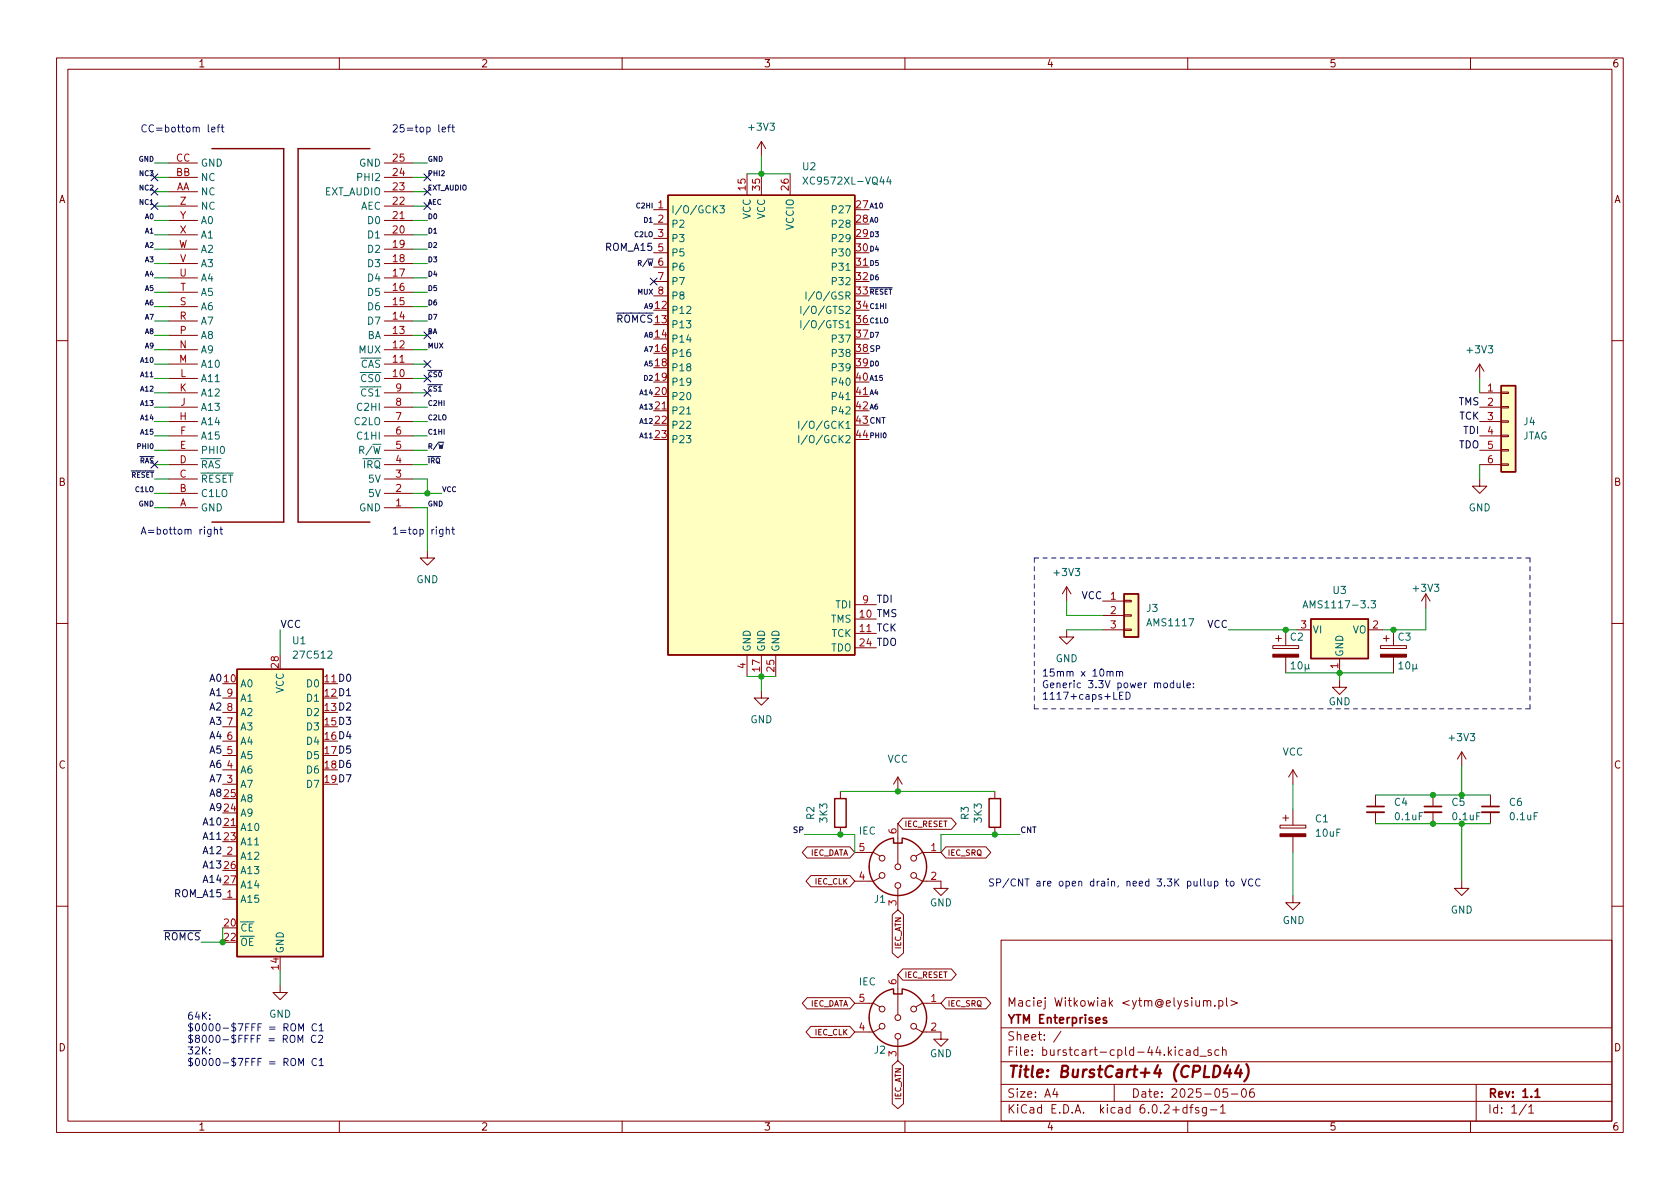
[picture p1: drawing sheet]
<svg xmlns="http://www.w3.org/2000/svg" width="297mm" height="210mm" viewBox="0 0 297 210" stroke-linecap="round" stroke-linejoin="round" font-family="sans-serif">
<g fill="none" stroke="#840000" stroke-width=".18">
<path d="M10 10.2h277v190.1h-277zM12 12.2h273v186.1h-273zM60 10.2v2M110 10.2v2M160 10.2v2M210 10.2v2M260 10.2v2M29.8 39h5.1M29.8 36.4h5.1M29.8 33.9h5.1M29.8 31.4h5.1M29.8 28.8h5.1"/>
<path d="M67.9 39h5.1M67.9 36.4h5.1M67.9 33.9h5.1M67.9 31.4h5.1M67.9 28.8h5.1M115.6 39.6h2.5M115.6 37.1h2.5M132.1 30.7v3.8M134.6 25l-.7 1.3M134.6 25v2.6M134.6 30.7v3.8M134.6 25l.8 1.3"/>
<path d="M139.7 30.7v3.8M29.8 59.3h5.1M29.8 56.8h5.1M29.8 54.2h5.1M29.8 51.7h5.1M29.8 49.1h5.1M29.8 46.6h5.1M29.8 44.1h5.1M29.8 41.5h5.1M67.9 59.3h5.1M67.9 56.8h5.1M67.9 54.2h5.1"/>
<path d="M67.9 51.7h5.1M67.9 49.1h5.1M67.9 46.6h5.1M67.9 44.1h5.1M67.9 41.5h5.1M115.6 42.2h2.5M115.6 47.2h2.5M115.6 44.7h2.5M115.6 49.8h2.5M115.6 52.3h2.5M151.1 47.2h2.6M10 60.2h2"/>
<path d="M29.8 66.9h5.1M29.8 64.4h5.1M29.8 61.8h5.1M29.8 79.6h5.1M29.8 77.1h5.1M29.8 74.5h5.1M29.8 72h5.1M29.8 69.5h5.1M67.9 66.9h5.1M67.9 64.4h5.1M67.9 61.8h5.1M67.9 79.6h5.1"/>
<path d="M67.9 77.1h5.1M67.9 74.5h5.1M67.9 72h5.1M67.9 69.5h5.1M115.6 72.6h2.5M151.1 70.1h2.6M261.6 64.4l-.7 1.3M261.6 64.4v2.5M261.6 64.4l.8 1.3M261.6 79.6h3.8M261.6 77.1h3.8M261.6 74.5h3.8"/>
<path d="M261.6 72h3.8M261.6 69.5h3.8M265.4 79.5h1.3v.3h-1.3zM265.4 77h1.3v.2h-1.3zM265.4 74.4h1.3v.3h-1.3zM265.4 71.9h1.3v.2h-1.3zM265.4 69.3h1.3v.3h-1.3zM285 60.2h2M29.8 89.8h5.1M29.8 87.2h5.1M29.8 84.7h5.1M29.8 82.2h5.1"/>
<path d="M67.9 89.8h5.1M67.9 87.2h5.1M67.9 84.7h5.1M67.9 82.2h5.1M75.6 97.4v1.3h1.2l-1.2 1.2-1.3-1.2h1.3M261.6 84.7v1.3h1.3l-1.3 1.2-1.3-1.2h1.3M261.6 82.2h3.8M265.4 82h1.3v.3h-1.3zM10 110.2h2M132.1 115.8v3.8M134.6 115.8v3.8M137.2 115.8v3.8"/>
<path d="M151.1 109.5h3.8M151.1 112h3.8M151.1 114.5h3.8M151.1 106.9h3.8M188.6 111.4v1.2h1.3l-1.3 1.3-1.3-1.3h1.3M188.6 103.8l-.8 1.2M188.6 103.8v2.5M188.6 103.8l.8 1.2M194.9 106.3h3.9M194.9 108.8h3.9M194.9 111.4h3.9M198.8 111.2h1.2v.3h-1.2z"/>
<path d="M198.8 108.7h1.2v.3h-1.2zM198.8 106.2h1.2v.2h-1.2zM225 114.2h4.6v.5h-4.6zM225.6 112.9h1M226.1 112.4v1M227.3 111.4v2.8M227.3 116.2v2.8M229.2 111.4h2.6M236.9 116.5v2.5M241.9 111.4h2.6M244.1 114.2h4.6v.5h-4.6zM244.6 112.9h1"/>
<path d="M245.1 112.4v1M246.4 111.4v2.8M246.4 116.2v2.8M252.1 105l-.8 1.3M252.1 105v2.6M252.1 105l.8 1.3M285 110.2h2M39.4 138.7h2.5M39.4 136.1h2.5M39.4 133.6h2.5M39.4 131.1h2.5M39.4 128.5h2.5"/>
<path d="M39.4 126h2.5M39.4 123.4h2.5M134.6 122.2v1.2h1.3l-1.3 1.3-1.3-1.3h1.3M148.6 139.9v1.3M158.7 137.4v2.5M158.7 137.4l-.7 1.3M158.7 137.4l.8 1.3M175.9 139.9v1.3M228.6 136.1v2.6M228.6 136.1l-.8 1.3M228.6 136.1l.8 1.3M236.9 120.3v1.2h1.2l-1.2 1.3-1.3-1.3h1.3"/>
<path d="M258.4 133l-.7 1.2M258.4 133v2.5M258.4 133l.8 1.2M39.4 159h2.5M39.4 151.4h2.5M39.4 146.3h2.5M142.7 149.8h7.6l.8 .9-.8 1h-7.6l-.9-1zM143.4 154.8h6.9l.8 1-.8 1h-6.9l-.9-1zM148.6 146.3v1.3M151.1 150.7h3.3l1.2 .7M155.6 155.2l-1.2 .6h-3.3M158.7 145.7v7.1"/>
<path d="M158.7 157.1v3.8M159.6 144.7h8.6l.9 1-.9 1h-8.6l-.9-1zM161.9 155.2l1.2 .6h3.3v1.3h1.2l-1.2 1.3-1.3-1.3h1.3M166.4 150.7h-3.3l-1.2 .7M167.2 149.8h7.1l.9 .9-.9 1h-7.1l-.8-1zM175.9 146.3v1.3M226.3 145.9h4.6v.5h-4.6zM226.8 144.6h1M227.3 144.1v1.1M228.6 158.4v1.2h1.3l-1.3 1.3-1.3-1.3h1.3M228.6 143.1v2.8M228.6 147.9v2.8"/>
<path d="M243.2 140.6v2M243.2 143.6v2.1M253.4 140.6v2M253.4 143.6v2.1M258.4 155.8v1.3h1.3l-1.3 1.3-1.2-1.3h1.2M263.5 140.6v2M263.5 143.6v2.1M10 160.2h2M49.5 174.2v1.3h1.3l-1.3 1.3-1.2-1.3h1.2M142.7 176.4h7.6l.8 1-.8 1h-7.6l-.9-1zM151.1 177.4h3.3l1.2 .6M157.8 161.8l.9-.9 1 .9v6.7l-1 .9-.9-.9z"/>
<path d="M158.7 172.3v7.1M159.6 171.3h8.6l.9 1-.9 1h-8.6l-.9-1zM166.4 177.4h-3.3l-1.2 .6M167.2 176.4h7.1l.9 1-.9 1h-7.1l-.8-1zM177 166.3h108v32h-108zM212.8 177.1l.2-.2 .4 .1v.9M212.8 176.9v1M213.4 177.1l.2-.2 .4 .1 .1 .9M214.8 177.8v.1M215.5 177l.4-.1 .3 .3v.4l-.1 .3h-.6M215.5 176.9v1.5M216.9 176.4v1.3l.2 .2"/>
<path d="M217.6 176.9l1.2 .5-1.2 .4M285 160.2h2M60 198.3v2M110 198.3v2M143.4 181.5h6.9l.8 1-.8 1h-6.9l-.9-1zM155.6 181.9l-1.2 .6h-3.3M157.8 188.4l.9-.8 1 .8v6.8l-1 .9-.9-.9zM158.7 183.8v3.8M160 198.3v2M161.9 181.9l1.2 .6h3.3v1.3h1.2l-1.2 1.2-1.3-1.2h1.3M177 194.8h108M177 191.8h108"/>
<path d="M177 187.8h108M177 181.8h108M186.5 192.5l-.4 1h1M186.9 193v1M187.6 182.4l-1.3 1.9M197 191.8v3M209.1 185.7l-.4-.1-.3 .3v.4l.2 .3h.5M209.8 185.7h.6v.9M209.9 195.9l-.5-.1-.3 .3v.4l.2 .3h.6M209.9 195.3v1.5M210 198.3v2M210.4 195.8h.5"/>
<path d="M210.4 186l-.5 .1a.29 .29 0 0 0-.2 .2 .29 .29 0 0 0 .2 .3h.5M210.9 195.3l-.3 .2v1.3M211.8 185.7l-.4-.1-.3 .3v.4l.1 .3h.6M211.8 185.1v1.5M211.9 195.9l-.3-.1-.2 .2v.3l.5 .1v.4h-.5M212.1 186.8h1.2M213.3 195.8v1.2l-.3 .3h-.4M213.3 195.9l-.4-.1-.3 .3v.4l.1 .3h.6M214 196.3h1.1M214.1 185.7l-.3-.1-.2 .2v.3l.5 .1v.4h-.5M215.5 185.7l-.4-.1-.3 .3v.4l.1 .3h.6M215.8 195.8l.4-.5v1.5"/>
<path d="M215.8 196.8h.8M216.1 185.8l.3-.2 .3 .1 .1 .9M216.1 185.1v1.5M217 192.5h-.7l-.1 .7 .2-.1 .5 .1 .2 .2-.1 .5-.2 .1-.6-.1M217.7 193.5h1.2M219.7 192.6l.2-.1a.81 .81 0 0 1 .5 .7 .81 .81 0 0 1-.3 .8h-.1a.81 .81 0 0 1-.6-.6 .81 .81 0 0 1 .3-.8zM221.6 192.5a.59 .59 0 0 0-.7 .7v.5l.2 .3h.4l.2-.1 .1-.5-.2-.2-.4-.1-.3 .3M260 198.3v2M261 191.8v6.5M269.9 195.3l-1.3 1.9M270.3 195.8l.4-.5v1.5M270.3 196.8h.9"/>
<circle cx="156" cy="154.8" r=".51"/>
<circle cx="156" cy="151.8" r=".51"/>
<circle cx="158.8" cy="156.6" r=".51"/>
<circle cx="158.8" cy="153.3" r=".51"/>
<circle cx="161.5" cy="154.8" r=".51"/>
<circle cx="161.5" cy="151.8" r=".51"/>
<circle cx="156" cy="178.4" r=".51"/>
<circle cx="158.8" cy="180" r=".51"/>
<circle cx="161.5" cy="178.4" r=".51"/>
<circle cx="156" cy="181.5" r=".51"/>
<circle cx="158.8" cy="183.3" r=".51"/>
<circle cx="161.5" cy="181.5" r=".51"/>
</g>
<path d="M241.7 142.6h3M251.8 142.6h3.1M262 142.6h3M195.6 180l-.3-.1-.2 .2v.3l.5 .1v.4h-.5M271.4 193l.4-.5v1.5M271.4 194h.9" fill="none" stroke="#840000" stroke-width=".3"/>
<path d="M217.1 188.4l-.6 1.4h1.2M217.5 189.1l-.2 1.4M219 188.4l-.6 1.4h1.2M219.4 189.1l-.2 1.4M220.4 188.2a2.32 2.32 0 0 1-.4 3" fill="none" stroke="#840000" stroke-width=".4"/>
<g fill="#840000" stroke="#840000" stroke-width=".18">
<path d="M225 115.7h4.6v.5h-4.6z"/>
<path d="M226.3 147.4h4.6v.5h-4.6z"/>
<path d="M244.1 115.7h4.6v.5h-4.6z"/>
</g>
<g fill="none" stroke="#006464" stroke-width=".18">
<path d="M126.3 36.9l.6 .8M126.9 36.4l-.8 .7M127.3 36.4h.8l-.5 .5 .4 .1v.5l-.2 .2-.5-.2M142 31.3l.8 1.3M142.8 31.3l-.8 1.3M157.1 31.2l-.3 .9h.8M157.4 31.7v.9M141.6 54.2v1.2M141.6 56.7v1.3M142.5 51.6v1.3M143.1 54.1l-1.1 1.6M143.1 56.6l-1.1 1.7"/>
<path d="M144 51.6l-1.1 1.6M121.4 73.2h.7M141.2 74.5v1.3M141.2 77v1.3M142.7 74.4l-1 1.7M142.7 77l-1 1.6M228.3 117.4l.3-.4v1.3M228.3 118.3h.7M229.6 117.1l.2-.1a.68 .68 0 0 1 .4 .7 .68 .68 0 0 1-.4 .6l-.2-.1-.1-.4zM230.4 107.5l.4-1.3 .4 1.3M230.5 107.1h.6M230.8 117.5v1.2"/>
<path d="M231.4 118.1l.2 .2M231.4 117.5l-.1 .7-.4 .1-.1-.2M242.4 106.2h.8l-.4 .5 .3 .1v.6l-.1 .1-.6-.1M247.3 117.4l.4-.4v1.3M247.3 118.3h.8M248.7 117.1l.1-.1a.68 .68 0 0 1 .5 .7 .68 .68 0 0 1-.5 .6l-.1-.1-.2-.4zM249.8 117.5v1.2M250.4 118.1l.2 .2M250.4 117.5v.7l-.4 .1-.2-.2"/>
</g>
<g fill="none" stroke="#840000" stroke-width=".25">
<path d="M37.5 26.3h12.7v66h-12.7M65.4 26.3h-12.7v66h12.7M118.1 34.5h33v81.3h-33zM265.4 68.2h2.6v15.2h-2.6zM41.9 118.4h15.2v50.8h-15.2zM198.8 105h2.5v7.6h-2.5zM231.8 109.5h10.1v7h-10.1zM147.6 141.2h2v5.1h-2zM158 148.2a5.1 5.1 0 0 0-3.5 7.8 5.1 5.1 0 0 0 8.5 0 5.1 5.1 0 0 0-3.5-7.8M158 148.3v.8h1.5v-.8M174.9 141.2h2v5.1h-2zM158 174.9a5.1 5.1 0 0 0-3.5 7.8 5.1 5.1 0 0 0 8.5 0 5.1 5.1 0 0 0-3.5-7.8"/>
<path d="M158 175v.8h1.5v-.8"/>
</g>
<path d="M241.7 143.6h3M251.8 143.6h3.1M262 143.6h3" fill="none" stroke="#840000" stroke-width=".33"/>
<g fill="#ffffc2" stroke="#ffffc2" stroke-width=".18">
<path d="M198.8 105h2.5v7.6h-2.5z"/>
<path d="M41.9 118.4h15.2v50.8h-15.2z"/>
<path d="M231.8 109.5h10.1v7h-10.1z"/>
<path d="M265.4 68.2h2.6v15.2h-2.6z"/>
<path d="M118.1 34.5h33v81.3h-33z"/>
</g>
<g fill="none" stroke="#0000c2" stroke-width=".18">
<path d="M37.4 22.9l.6-.1v-.3h-.4l-.2 .2 .1 .6h.5M38.4 22.5h.5M38.9 22.1l-.3 .1v1.1M39.1 22.5h.5M39.3 22.1v1.1l.3 .1M78.2 22.9l.6-.1-.1-.3h-.3l-.2 .2v.6h.5M79.1 22.5h.5M79.6 22.1l-.3 .1v1.1M79.9 22.5h.5M80.1 22.1v1.1l.3 .1M37.3 93.6v1l-.2 .3-.3-.1M37.3 93.7l-.4-.1-.2 .2 .1 .6h.5"/>
<path d="M37.9 93.7l.2-.1 .3 .1v.8M37.9 93.2v1.3M38.9 93.6h.5M39.1 93.2v1.1l.3 .2M78.3 93.6v1l-.2 .3-.3-.1M78.3 93.7l-.4-.1-.2 .2 .1 .6h.5M78.9 93.7l.2-.1 .3 .1 .1 .8M78.9 93.2v1.3M79.9 93.6h.5M80.1 93.2v1.1l.3 .2M196.3 118.9l.1-.2 .3 .1 .1 .8M197.4 118.8l.2-.1 .3 .1 .1 .8"/>
<path d="M197.4 118.7v.9M198 118.9l.1-.2 .3 .1 .1 .8M198 123h.4M198.6 122.4h-.6v1.3h.6M199.1 122.4a.64 .64 0 0 1 .7 .6 .64 .64 0 0 1-.7 .7zM207.5 120.8h-.4l-.2 .2 .1 .6h.5M207.5 120.3v1.3M208.1 120.8l.1 .8h.3l.2-.1M208.7 120.8v.8M209.3 120.3v1.1l.1 .2M209.9 121.2l.6-.1-.1-.3h-.4l-.1 .2v.6h.5M211 121.5v.1"/>
<path d="M211 120.8v.2M213.6 155.8v.8l.4 .1 .1-.1M214.1 155.8v.9M214.7 155.9l.4-.1 .2 .3-.1 .5h-.5M214.7 155.8v1.3M216.7 155.8h.5M216.9 155.4v1.1l.3 .2M217.6 155.9l.3-.1 .3 .3v.3l-.3 .3-.3-.1-.1-.2zM219.5 155.4l.4 1.3 .5-1.3M221.5 155.5a.6 .6 0 0 0-.8 .5 .6 .6 0 0 0 .6 .7l.2-.1M222.8 155.5a.6 .6 0 0 0-.9 .5 .6 .6 0 0 0 .6 .7l.3-.1M37.1 179.5v.1"/>
<path d="M37.1 180.1v.2M37.1 186.3v.1M37.1 185.6v.1M52.7 184.3v-1.2l.4 .9 .4-.9v1.2M52.8 182.3v-1.3l.4 .9 .5-.9v1.3M52.8 188.4v-1.2l.4 .9 .5-.9v1.2M55.8 183.2a.6 .6 0 0 0-.8 .4 .6 .6 0 0 0 .6 .7l.2-.1M56 181.2a.6 .6 0 0 0-.9 .4 .6 .6 0 0 0 .6 .7l.3-.1M56 187.3a.6 .6 0 0 0-.9 .4 .6 .6 0 0 0 .6 .7l.3-.1M56.3 183.2l.5-.1 .2 .3-.7 .9h.7M56.4 181.4l.4-.4v1.3M56.4 187.5l.4-.3v1.2"/>
<path d="M56.4 182.3h.8M56.4 188.4h.8"/>
</g>
<path d="M182.9 98.7v26.6M182.9 98.7h87.6M182.9 125.3h87.6M270.5 125.3v-26.6" fill="none" stroke="#0000c2" stroke-width=".18" stroke-dasharray=".8 .8"/>
<g fill="none" stroke="#009600" stroke-width=".18">
<path d="M27.3 33.9h2.5M27.3 31.4h2.5M27.3 28.8h2.5M27.3 36.4h2.5M27.3 39h2.5M73 33.9h2.6M73 31.4h2.6M73 28.8h2.6M73 36.4h2.6M73 39h2.6M132.1 30.7h7.6M134.6 27.6v3.1"/>
<path d="M27.3 46.6h2.5M27.3 59.3h2.5M27.3 56.8h2.5M27.3 49.1h2.5M27.3 54.2h2.5M27.3 41.5h2.5M27.3 44.1h2.5M27.3 51.7h2.5M73 46.6h2.6M73 59.3h2.6M73 56.8h2.6M73 49.1h2.6"/>
<path d="M73 54.2h2.6M73 41.5h2.6M73 44.1h2.6M73 51.7h2.6M27.3 64.4h2.5M27.3 72h2.5M27.3 74.5h2.5M27.3 61.8h2.5M27.3 66.9h2.5M27.3 79.6h2.5M27.3 77.1h2.5M27.3 69.5h2.5"/>
<path d="M73 64.4h2.6M73 72h2.6M73 74.5h2.6M73 61.8h2.6M73 66.9h2.6M73 79.6h2.6M73 77.1h2.6M73 69.5h2.6M261.6 66.9v2.6M27.3 87.2h2.5M27.3 84.7h2.5M27.3 89.8h2.5"/>
<path d="M27.3 82.2h2.5M73 87.2h5.1M73 84.7h2.6v2.5M73 89.8h2.6v7.6M73 82.2h2.6M261.6 82.2v2.5M49.5 111.4v4.4M132.1 119.6h5.1M134.6 119.6v2.6M188.6 111.4h6.3M188.6 106.3v2.5h6.3M217.2 111.4h12"/>
<path d="M227.3 119h19.1M236.9 119v1.3M252.1 107.6v3.8h-7.6M148.6 139.9h27.3M228.6 138.7v4.4M258.4 135.5v5.1M142.2 147.6h8.9v3.1M180.3 147.6h-13.9v3.1M228.6 150.7v7.7M243.2 145.7h20.3M243.2 140.6h20.3M258.4 145.7v10.1"/>
<path d="M39.4 164.1v2.5h-3.8M49.5 171.7v2.5"/>
</g>
<g fill="none" stroke="#000084" stroke-width=".18">
<path d="M26.7 33.3l1.2 1.2M26.7 35.8l1.2 1.3M26.7 30.8l1.2 1.2M27.9 33.3l-1.2 1.2M27.9 35.8l-1.2 1.3M27.9 30.8l-1.2 1.2M75 30.8l1.2 1.2M75 35.8l1.2 1.3M75 33.3l1.2 1.2M76.2 30.8l-1.2 1.2M76.2 35.8l-1.2 1.3M76.2 33.3l-1.2 1.2"/>
<path d="M75 58.7l1.2 1.2M76.2 58.7l-1.2 1.2M115 49.2l1.2 1.2M116.2 49.2l-1.2 1.2M75 68.9l1.2 1.2M75 63.8l1.2 1.2M75 66.3l1.2 1.2M76.2 68.9l-1.2 1.2M76.2 63.8l-1.2 1.2M76.2 66.3l-1.2 1.2M26.7 81.6l1.2 1.2M27.9 81.6l-1.2 1.2"/>
</g>
<g fill="#009600" stroke="#009600" stroke-width=".18">
<circle cx="227.3" cy="111.4" r=".46"/>
<circle cx="236.9" cy="119" r=".46"/>
<circle cx="158.7" cy="139.9" r=".46"/>
<circle cx="175.9" cy="147.6" r=".46"/>
<circle cx="134.6" cy="30.7" r=".46"/>
<circle cx="253.4" cy="145.7" r=".46"/>
<circle cx="253.4" cy="140.6" r=".46"/>
<circle cx="258.4" cy="145.7" r=".46"/>
<circle cx="134.6" cy="119.6" r=".46"/>
<circle cx="148.6" cy="147.6" r=".46"/>
<circle cx="258.4" cy="140.6" r=".46"/>
<circle cx="246.4" cy="111.4" r=".46"/>
<circle cx="75.6" cy="87.2" r=".46"/>
<circle cx="39.4" cy="166.6" r=".46"/>
</g>
<text font-size="2.8" fill="#840000" x="178" y="190.6">Title: BurstCart+4 (CPLD44)</text>
<g font-size="2.1" fill="#840000">
<text x="178" y="178">Maciej Witkowiak &lt;ytm@elysium.pl&gt;</text>
<text x="178" y="184">Sheet: /</text>
<text x="178" y="181">YTM Enterprises</text>
<text x="178" y="186.7">File: burstcart-cpld-44.kicad_sch</text>
<text x="178" y="196.9">KiCad E.D.A. kicad 6.0.2+dfsg-1</text>
<text x="178" y="194.1">Size: A4</text>
<text x="200" y="194.1">Date: 2025-05-06</text>
<text x="263" y="194.1">Rev: 1.1</text>
<text x="263" y="196.9">Id: 1/1</text>
</g>
<g font-size="1.8" fill="#840000">
<text x="35" y="11.9">1</text>
<text x="85" y="11.9">2</text>
<text x="135" y="11.9">3</text>
<text x="185" y="11.9">4</text>
<text x="235" y="11.9">5</text>
<text x="285" y="11.9">6</text>
<text x="10.3" y="35.9">A</text>
<text x="285.3" y="35.9">A</text>
<text x="10.3" y="85.9">B</text>
<text x="285.3" y="85.9">B</text>
<text x="10.3" y="135.9">C</text>
<text x="285.3" y="135.9">C</text>
<text x="10.3" y="185.9">D</text>
<text x="285.3" y="185.9">D</text>
<text x="35" y="199.9">1</text>
<text x="85" y="199.9">2</text>
<text x="135" y="199.9">3</text>
<text x="185" y="199.9">4</text>
<text x="235" y="199.9">5</text>
<text x="285" y="199.9">6</text>
</g>
<g font-size="1.8" fill="#0000c2">
<text x="24.8" y="23.4">CC=bottom left</text>
<text x="69.2" y="23.4">25=top left</text>
<text x="24.8" y="94.5">A=bottom right</text>
<text x="69.2" y="94.5">1=top right</text>
<text x="184.1" y="119.6">15mm x 10mm</text>
<text x="184.1" y="121.7">Generic 3.3V power module:</text>
<text x="184.1" y="123.7">1117+caps+LED</text>
<text x="174.6" y="156.7">SP/CNT are open drain, need 3.3K pullup to VCC</text>
<text x="33" y="180.3">64K:</text>
<text x="33" y="182.4">$0000-$7FFF = ROM C1</text>
<text x="33" y="184.4">$8000-$FFFF = ROM C2</text>
<text x="33" y="186.4">32K:</text>
<text x="33" y="188.5">$0000-$7FFF = ROM C1</text>
</g>
<g font-size="1.8" fill="#006464">
<text x="132.5" y="23.1">+3V3</text>
<text x="35.4" y="29.5">GND</text>
<text x="63.5" y="29.5">GND</text>
<text x="35.4" y="34.5">NC</text>
<text x="35.4" y="32">NC</text>
<text x="57.3" y="34.5">EXT_AUDIO</text>
<text x="63.5" y="32">PHI2</text>
<text x="141.9" y="30.1">U2</text>
<text x="142.9" y="32.6">XC9572XL-VQ44</text>
<text x="35.4" y="39.6">A0</text>
<text x="35.4" y="37.1">NC</text>
<text x="63.7" y="37.1">AEC</text>
<text x="65.2" y="39.6">D0</text>
<text x="118.6" y="40.3">P2</text>
<text x="118.6" y="37.7">I/O/GCK3</text>
<text x="132.7" y="38.8" transform="rotate(-90 132.7 38.8)">VCC</text>
<text x="135.3" y="38.8" transform="rotate(-90 135.3 38.8)">VCC</text>
<text x="140.3" y="40.6" transform="rotate(-90 140.3 40.6)">VCCIO</text>
<text x="147.5" y="40.3">P28</text>
<text x="147.5" y="37.7">P27</text>
<text x="35.4" y="47.2">A3</text>
<text x="35.4" y="44.7">A2</text>
<text x="35.4" y="42.2">A1</text>
<text x="65.2" y="47.2">D3</text>
<text x="65.2" y="44.7">D2</text>
<text x="65.2" y="42.2">D1</text>
<text x="118.6" y="42.8">P3</text>
<text x="118.6" y="45.3">P5</text>
<text x="118.6" y="47.9">P6</text>
<text x="147.5" y="42.8">P29</text>
<text x="147.5" y="45.3">P30</text>
<text x="147.5" y="47.9">P31</text>
<text x="35.4" y="52.3">A5</text>
<text x="35.4" y="49.8">A4</text>
<text x="65.2" y="52.3">D5</text>
<text x="65.2" y="49.8">D4</text>
<text x="118.6" y="50.4">P7</text>
<text x="118.6" y="53">P8</text>
<text x="143.9" y="53">I/O/GSR</text>
<text x="147.5" y="50.4">P32</text>
<text x="35.4" y="59.9">A8</text>
<text x="35.4" y="57.4">A7</text>
<text x="35.4" y="54.9">A6</text>
<text x="64.9" y="59.9">BA</text>
<text x="65.2" y="57.4">D7</text>
<text x="65.2" y="54.9">D6</text>
<text x="118.6" y="55.5">P12</text>
<text x="118.6" y="58">P13</text>
<text x="143.2" y="55.5">I/O/GTS2</text>
<text x="143.2" y="58">I/O/GTS1</text>
<text x="35.4" y="65">A10</text>
<text x="35.4" y="62.5">A9</text>
<text x="62.3" y="65">~{CAS}</text>
<text x="63.5" y="62.5">MUX</text>
<text x="118.6" y="60.6">P14</text>
<text x="118.6" y="63.1">P16</text>
<text x="118.6" y="65.7">P18</text>
<text x="147.5" y="60.6">P37</text>
<text x="147.5" y="65.7">P39</text>
<text x="147.5" y="63.1">P38</text>
<text x="259.5" y="62.5">+3V3</text>
<text x="35.4" y="70.1">A12</text>
<text x="35.4" y="67.6">A11</text>
<text x="62.6" y="67.6">~{CS0}</text>
<text x="62.6" y="70.1">~{CS1}</text>
<text x="118.6" y="68.2">P19</text>
<text x="118.6" y="70.7">P20</text>
<text x="147.5" y="68.2">P40</text>
<text x="147.5" y="70.7">P41</text>
<text x="35.4" y="77.7">A15</text>
<text x="35.4" y="75.2">A14</text>
<text x="35.4" y="72.6">A13</text>
<text x="62.7" y="75.2">C2LO</text>
<text x="63.4" y="77.7">C1HI</text>
<text x="63.4" y="72.6">C2HI</text>
<text x="118.6" y="73.3">P21</text>
<text x="118.6" y="75.8">P22</text>
<text x="142.9" y="75.8">I/O/GCK1</text>
<text x="147.5" y="73.3">P42</text>
<text x="269.1" y="77.7">JTAG</text>
<text x="269.4" y="75.2">J4</text>
<text x="35.4" y="82.8">~{RAS}</text>
<text x="35.4" y="80.3">PHI0</text>
<text x="62.6" y="80.3">R/~{W}</text>
<text x="62.9" y="82.8">~{IRQ}</text>
<text x="118.6" y="78.4">P23</text>
<text x="142.9" y="78.4">I/O/GCK2</text>
<text x="35.4" y="87.9">C1LO</text>
<text x="35.4" y="85.3">~{RESET}</text>
<text x="65.3" y="87.9">5V</text>
<text x="65.3" y="85.3">5V</text>
<text x="35.4" y="90.4">GND</text>
<text x="63.5" y="90.4">GND</text>
<text x="259.7" y="90.4">GND</text>
<text x="186.5" y="101.8">+3V3</text>
<text x="73.6" y="103.1">GND</text>
<text x="147.8" y="107.6">TDI</text>
<text x="231.4" y="107.6">AMS1117-3.3</text>
<text x="235.7" y="105">U3</text>
<text x="250" y="104.6">+3V3</text>
<text x="51.8" y="113.9">U1</text>
<text x="146.9" y="110.1">TMS</text>
<text x="147" y="112.6">TCK</text>
<text x="202.7" y="108.2">J3</text>
<text x="203" y="110.7">AMS1117</text>
<text x="228.2" y="113.3">C2</text>
<text x="232" y="112">VI</text>
<text x="239.1" y="112">VO</text>
<text x="247.2" y="113.3">C3</text>
<text x="52.2" y="116.5">27C512</text>
<text x="132.7" y="115.3" transform="rotate(-90 132.7 115.3)">GND</text>
<text x="135.3" y="115.3" transform="rotate(-90 135.3 115.3)">GND</text>
<text x="137.8" y="115.3" transform="rotate(-90 137.8 115.3)">GND</text>
<text x="146.9" y="115.2">TDO</text>
<text x="186.6" y="117.1">GND</text>
<text x="237.5" y="116.2" transform="rotate(-90 237.5 116.2)">GND</text>
<text x="42.4" y="121.5">A0</text>
<text x="42.4" y="124.1">A1</text>
<text x="50.2" y="122.6" transform="rotate(-90 50.2 122.6)">VCC</text>
<text x="54.4" y="121.5">D0</text>
<text x="54.4" y="124.1">D1</text>
<text x="234.9" y="124.7">GND</text>
<text x="42.4" y="131.7">A4</text>
<text x="42.4" y="129.2">A3</text>
<text x="42.4" y="126.6">A2</text>
<text x="54.4" y="126.6">D2</text>
<text x="54.4" y="129.2">D3</text>
<text x="54.4" y="131.7">D4</text>
<text x="132.7" y="127.9">GND</text>
<text x="256.4" y="131.1">+3V3</text>
<text x="42.4" y="136.8">A6</text>
<text x="42.4" y="134.2">A5</text>
<text x="54.4" y="134.2">D5</text>
<text x="54.4" y="136.8">D6</text>
<text x="156.9" y="134.9">VCC</text>
<text x="226.7" y="133.6">VCC</text>
<text x="42.4" y="141.9">A8</text>
<text x="42.4" y="139.3">A7</text>
<text x="54.4" y="139.3">D7</text>
<text x="246.6" y="142.5">C4</text>
<text x="256.7" y="142.5">C5</text>
<text x="266.9" y="142.5">C6</text>
<text x="42.4" y="146.9">A10</text>
<text x="42.4" y="149.5">A11</text>
<text x="42.4" y="144.4">A9</text>
<text x="144" y="144.9" transform="rotate(-90 144 144.9)">R2</text>
<text x="146.3" y="145.4" transform="rotate(-90 146.3 145.4)">3K3</text>
<text x="151.9" y="147.6">IEC</text>
<text x="171.3" y="144.9" transform="rotate(-90 171.3 144.9)">R3</text>
<text x="173.6" y="145.4" transform="rotate(-90 173.6 145.4)">3K3</text>
<text x="232.6" y="145.4">C1</text>
<text x="232.8" y="147.9">10uF</text>
<text x="246.8" y="145">0.1uF</text>
<text x="256.9" y="145">0.1uF</text>
<text x="267.1" y="145">0.1uF</text>
<text x="42.4" y="152">A12</text>
<text x="42.4" y="154.6">A13</text>
<text x="42.4" y="159.6">A15</text>
<text x="42.4" y="157.1">A14</text>
<text x="154.6" y="159.6">J1</text>
<text x="164.4" y="160.3">GND</text>
<text x="256.5" y="161.5">GND</text>
<text x="42.4" y="164.7">~{CE}</text>
<text x="42.4" y="167.3">~{OE}</text>
<text x="226.8" y="163.4">GND</text>
<text x="50.2" y="168.7" transform="rotate(-90 50.2 168.7)">GND</text>
<text x="47.6" y="180">GND</text>
<text x="151.9" y="174.2">IEC</text>
<text x="154.6" y="186.3">J2</text>
<text x="164.4" y="186.9">GND</text>
</g>
<g font-size="1.8" fill="#a90000">
<text x="31.1" y="28.6">CC</text>
<text x="69.5" y="28.6">25</text>
<text x="31.1" y="33.6">AA</text>
<text x="31.1" y="31.1">BB</text>
<text x="69.5" y="33.6">23</text>
<text x="69.5" y="31.1">24</text>
<text x="131.8" y="33.6" transform="rotate(-90 131.8 33.6)">15</text>
<text x="134.4" y="33.6" transform="rotate(-90 134.4 33.6)">35</text>
<text x="139.4" y="33.6" transform="rotate(-90 139.4 33.6)">26</text>
<text x="31.8" y="41.3">X</text>
<text x="31.8" y="38.7">Y</text>
<text x="31.8" y="36.2">Z</text>
<text x="69.5" y="41.3">20</text>
<text x="69.5" y="38.7">21</text>
<text x="69.5" y="36.2">22</text>
<text x="116.3" y="39.4">2</text>
<text x="116.3" y="41.9">3</text>
<text x="116.3" y="36.8">1</text>
<text x="151.4" y="39.4">28</text>
<text x="151.4" y="41.9">29</text>
<text x="151.4" y="36.8">27</text>
<text x="31.6" y="43.8">W</text>
<text x="31.8" y="46.3">V</text>
<text x="69.5" y="46.3">18</text>
<text x="69.5" y="43.8">19</text>
<text x="116.3" y="44.4">5</text>
<text x="116.3" y="47">6</text>
<text x="151.4" y="44.4">30</text>
<text x="151.4" y="47">31</text>
<text x="31.7" y="48.9">U</text>
<text x="31.8" y="54">S</text>
<text x="31.8" y="51.4">T</text>
<text x="69.5" y="54">15</text>
<text x="69.5" y="51.4">16</text>
<text x="69.5" y="48.9">17</text>
<text x="116.3" y="49.5">7</text>
<text x="116.3" y="52.1">8</text>
<text x="151.4" y="49.5">32</text>
<text x="151.4" y="52.1">33</text>
<text x="31.7" y="56.5">R</text>
<text x="31.8" y="59">P</text>
<text x="69.5" y="59">13</text>
<text x="69.5" y="56.5">14</text>
<text x="115.9" y="59.7">14</text>
<text x="115.9" y="54.6">12</text>
<text x="151.4" y="59.7">37</text>
<text x="151.4" y="54.6">34</text>
<text x="151.4" y="57.1">36</text>
<text x="31.6" y="64.1">M</text>
<text x="31.7" y="61.6">N</text>
<text x="69.5" y="64.1">11</text>
<text x="69.5" y="61.6">12</text>
<text x="115.9" y="62.2">16</text>
<text x="115.9" y="64.8">18</text>
<text x="151.4" y="64.8">39</text>
<text x="151.4" y="62.2">38</text>
<text x="31.7" y="69.2">K</text>
<text x="31.8" y="66.7">L</text>
<text x="31.9" y="71.7">J</text>
<text x="69.5" y="66.7">10</text>
<text x="70" y="71.7">8</text>
<text x="70" y="69.2">9</text>
<text x="115.9" y="67.3">19</text>
<text x="115.9" y="69.8">20</text>
<text x="151.4" y="67.3">40</text>
<text x="151.4" y="69.8">41</text>
<text x="263" y="69.2">1</text>
<text x="263" y="71.7">2</text>
<text x="31.7" y="74.3">H</text>
<text x="31.8" y="76.8">F</text>
<text x="70" y="76.8">6</text>
<text x="70" y="74.3">7</text>
<text x="115.9" y="72.4">21</text>
<text x="115.9" y="77.5">23</text>
<text x="115.9" y="74.9">22</text>
<text x="151.4" y="72.4">42</text>
<text x="151.4" y="74.9">43</text>
<text x="151.4" y="77.5">44</text>
<text x="263" y="74.3">3</text>
<text x="263" y="76.8">4</text>
<text x="31.7" y="81.9">D</text>
<text x="31.8" y="79.4">E</text>
<text x="70" y="81.9">4</text>
<text x="70" y="79.4">5</text>
<text x="263" y="79.4">5</text>
<text x="263" y="81.9">6</text>
<text x="31.7" y="89.5">A</text>
<text x="31.7" y="87">B</text>
<text x="31.7" y="84.4">C</text>
<text x="70" y="89.5">1</text>
<text x="70" y="87">2</text>
<text x="70" y="84.4">3</text>
<text x="152.5" y="106.7">9</text>
<text x="196.4" y="106">1</text>
<text x="196.4" y="108.6">2</text>
<text x="196.4" y="111.1">3</text>
<text x="230" y="111.1">3</text>
<text x="242.7" y="111.1">2</text>
<text x="49.3" y="118.1" transform="rotate(-90 49.3 118.1)">28</text>
<text x="131.8" y="118.2" transform="rotate(-90 131.8 118.2)">4</text>
<text x="134.4" y="118.7" transform="rotate(-90 134.4 118.7)">17</text>
<text x="136.9" y="118.7" transform="rotate(-90 136.9 118.7)">25</text>
<text x="236.6" y="118.2" transform="rotate(-90 236.6 118.2)">1</text>
<text x="39.7" y="120.6">10</text>
<text x="40.1" y="125.7">8</text>
<text x="40.1" y="123.2">9</text>
<text x="40.1" y="130.8">6</text>
<text x="40.1" y="128.3">7</text>
<text x="40.1" y="135.9">4</text>
<text x="40.1" y="133.3">5</text>
<text x="39.7" y="143.5">24</text>
<text x="39.7" y="141">25</text>
<text x="40.1" y="138.4">3</text>
<text x="39.7" y="146">21</text>
<text x="39.7" y="148.6">23</text>
<text x="158.5" y="147.4" transform="rotate(-90 158.5 147.4)">6</text>
<text x="39.7" y="153.7">26</text>
<text x="40.1" y="151.1">2</text>
<text x="151.9" y="155.6">4</text>
<text x="151.9" y="150.5">5</text>
<text x="164.6" y="150.5">1</text>
<text x="164.6" y="155.6">2</text>
<text x="39.7" y="156.2">27</text>
<text x="40.1" y="158.7">1</text>
<text x="158.5" y="160.1" transform="rotate(-90 158.5 160.1)">3</text>
<text x="39.7" y="163.8">20</text>
<text x="39.7" y="166.4">22</text>
<text x="49.3" y="171.4" transform="rotate(-90 49.3 171.4)">14</text>
<text x="151.9" y="177.2">5</text>
<text x="158.5" y="174.1" transform="rotate(-90 158.5 174.1)">6</text>
<text x="164.6" y="177.2">1</text>
<text x="151.9" y="182.2">4</text>
<text x="164.6" y="182.2">2</text>
<text x="158.5" y="186.8" transform="rotate(-90 158.5 186.8)">3</text>
</g>
<g font-size="1.8" fill="#0f0f0f">
<text x="107.2" y="44.3">ROM_A15</text>
<text x="107.6" y="57">~{ROMCS}13</text>
<text x="257.9" y="71.7">TMS</text>
<text x="258" y="74.2">TCK</text>
<text x="258.8" y="76.7">TDI</text>
<text x="257.9" y="79.3">TDO</text>
<text x="154.9" y="106.6">TDI</text>
<text x="191.2" y="105.9">VCC</text>
<text x="49.5" y="111">VCC</text>
<text x="152.1" y="109.2">10 TMS</text>
<text x="152.1" y="111.8">11 TCK</text>
<text x="213.4" y="111">VCC</text>
<text x="152.1" y="114.3">24 TDO</text>
<text x="37.1" y="123.1">A1</text>
<text x="37.1" y="120.5">A0</text>
<text x="37.1" y="125.6">A2</text>
<text x="57.4" y="120.6">11D0</text>
<text x="57.4" y="123.2">12D1</text>
<text x="57.4" y="125.7">13D2</text>
<text x="37.1" y="130.7">A4</text>
<text x="37.1" y="128.2">A3</text>
<text x="57.4" y="128.3">15D3</text>
<text x="57.4" y="130.8">16D4</text>
<text x="37.1" y="133.2">A5</text>
<text x="37.1" y="135.8">A6</text>
<text x="57.4" y="133.3">17D5</text>
<text x="57.4" y="135.9">18D6</text>
<text x="37.1" y="138.3">A7</text>
<text x="37.1" y="143.4">A9</text>
<text x="37.1" y="140.9">A8</text>
<text x="57.4" y="138.4">19D7</text>
<text x="36.1" y="148.5">A11</text>
<text x="36.1" y="145.9">A10</text>
<text x="36.1" y="151">A12</text>
<text x="36.1" y="153.6">A13</text>
<text x="31" y="158.6">ROM_A15</text>
<text x="36.1" y="156.1">A14</text>
<text x="27.6" y="166.3">~{ROMCS}</text>
</g>
<g font-size="1.4" fill="#0f0f0f">
<text x="153.7" y="62.2">SP</text>
<text x="153.7" y="74.9">CNT</text>
<text x="140.4" y="147.3">SP</text>
<text x="180.3" y="147.3">CNT</text>
</g>
<g font-size="1.4" fill="#840000">
<text x="159.9" y="146.2">IEC_RESET</text>
<text x="143.1" y="151.3">IEC_DATA</text>
<text x="167.5" y="151.3">IEC_SRQ</text>
<text x="144.1" y="156.4">IEC_CLK</text>
<text x="159.3" y="167.9" transform="rotate(-90 159.3 167.9)">IEC_ATN</text>
<text x="159.9" y="172.9">IEC_RESET</text>
<text x="143.1" y="178">IEC_DATA</text>
<text x="167.5" y="178">IEC_SRQ</text>
<text x="144.1" y="183.1">IEC_CLK</text>
<text x="159.3" y="194.6" transform="rotate(-90 159.3 194.6)">IEC_ATN</text>
</g>
<g font-size="1.2" fill="#0f0f0f">
<text x="24.6" y="28.6">GND</text>
<text x="75.6" y="28.6">GND</text>
<text x="24.8" y="33.7">NC2</text>
<text x="24.8" y="31.1">NC3</text>
<text x="75.6" y="33.7">EXT_AUDIO</text>
<text x="75.6" y="31.1">PHI2</text>
<text x="24.8" y="36.2">NC1</text>
<text x="25.7" y="38.7">A0</text>
<text x="25.7" y="41.3">A1</text>
<text x="75.6" y="36.2">AEC</text>
<text x="75.6" y="38.7">D0</text>
<text x="75.6" y="41.3">D1</text>
<text x="112.3" y="41.9">C2LO</text>
<text x="112.7" y="36.8">C2HI</text>
<text x="114" y="39.4">D1</text>
<text x="153.7" y="39.4">A0</text>
<text x="153.7" y="36.8">A10</text>
<text x="153.7" y="41.9">D3</text>
<text x="25.7" y="43.8">A2</text>
<text x="25.7" y="46.4">A3</text>
<text x="75.6" y="46.4">D3</text>
<text x="75.6" y="43.8">D2</text>
<text x="112.2" y="47">R/~{W}</text>
<text x="153.7" y="44.5">D4</text>
<text x="153.7" y="47">D5</text>
<text x="25.7" y="51.4">A5</text>
<text x="25.7" y="54">A6</text>
<text x="25.7" y="48.9">A4</text>
<text x="75.6" y="54">D6</text>
<text x="75.6" y="48.9">D4</text>
<text x="75.6" y="51.4">D5</text>
<text x="112.8" y="52.1">MUX</text>
<text x="153.7" y="49.5">D6</text>
<text x="153.7" y="52.1">~{RESET}</text>
<text x="25.7" y="56.5">A7</text>
<text x="25.7" y="59.1">A8</text>
<text x="75.6" y="59.1">BA</text>
<text x="75.6" y="56.5">D7</text>
<text x="114" y="54.6">A9</text>
<text x="114" y="59.7">A8</text>
<text x="153.7" y="54.6">C1HI</text>
<text x="153.7" y="57.2">C1LO</text>
<text x="153.7" y="59.7">D7</text>
<text x="25" y="64.1">A10</text>
<text x="25.7" y="61.6">A9</text>
<text x="75.6" y="61.6">MUX</text>
<text x="114" y="64.8">A5</text>
<text x="114" y="62.2">A7</text>
<text x="153.7" y="64.8">D0</text>
<text x="25" y="71.8">A13</text>
<text x="25" y="66.7">A11</text>
<text x="25" y="69.2">A12</text>
<text x="75.6" y="71.8">C2HI</text>
<text x="75.6" y="69.2">~{CS1}</text>
<text x="75.6" y="66.7">~{CS0}</text>
<text x="113.3" y="69.9">A14</text>
<text x="114" y="67.3">D2</text>
<text x="153.7" y="67.3">A15</text>
<text x="153.7" y="69.9">A4</text>
<text x="25" y="74.3">A14</text>
<text x="25" y="76.8">A15</text>
<text x="75.6" y="74.3">C2LO</text>
<text x="75.6" y="76.8">C1HI</text>
<text x="113.3" y="74.9">A12</text>
<text x="113.3" y="77.5">A11</text>
<text x="113.3" y="72.4">A13</text>
<text x="153.7" y="72.4">A6</text>
<text x="153.7" y="77.5">PHI0</text>
<text x="23.7" y="81.9">~{RAS}</text>
<text x="24.6" y="79.4">PHI0</text>
<text x="75.6" y="79.4">R/~{W}</text>
<text x="75.6" y="81.9">~{IRQ}</text>
<text x="22.2" y="84.5">~{RESET}</text>
<text x="24" y="87">C1LO</text>
<text x="24.6" y="89.5">GND</text>
<text x="75.6" y="89.5">GND</text>
<text x="78.1" y="87">VCC</text>
</g>
</svg>
